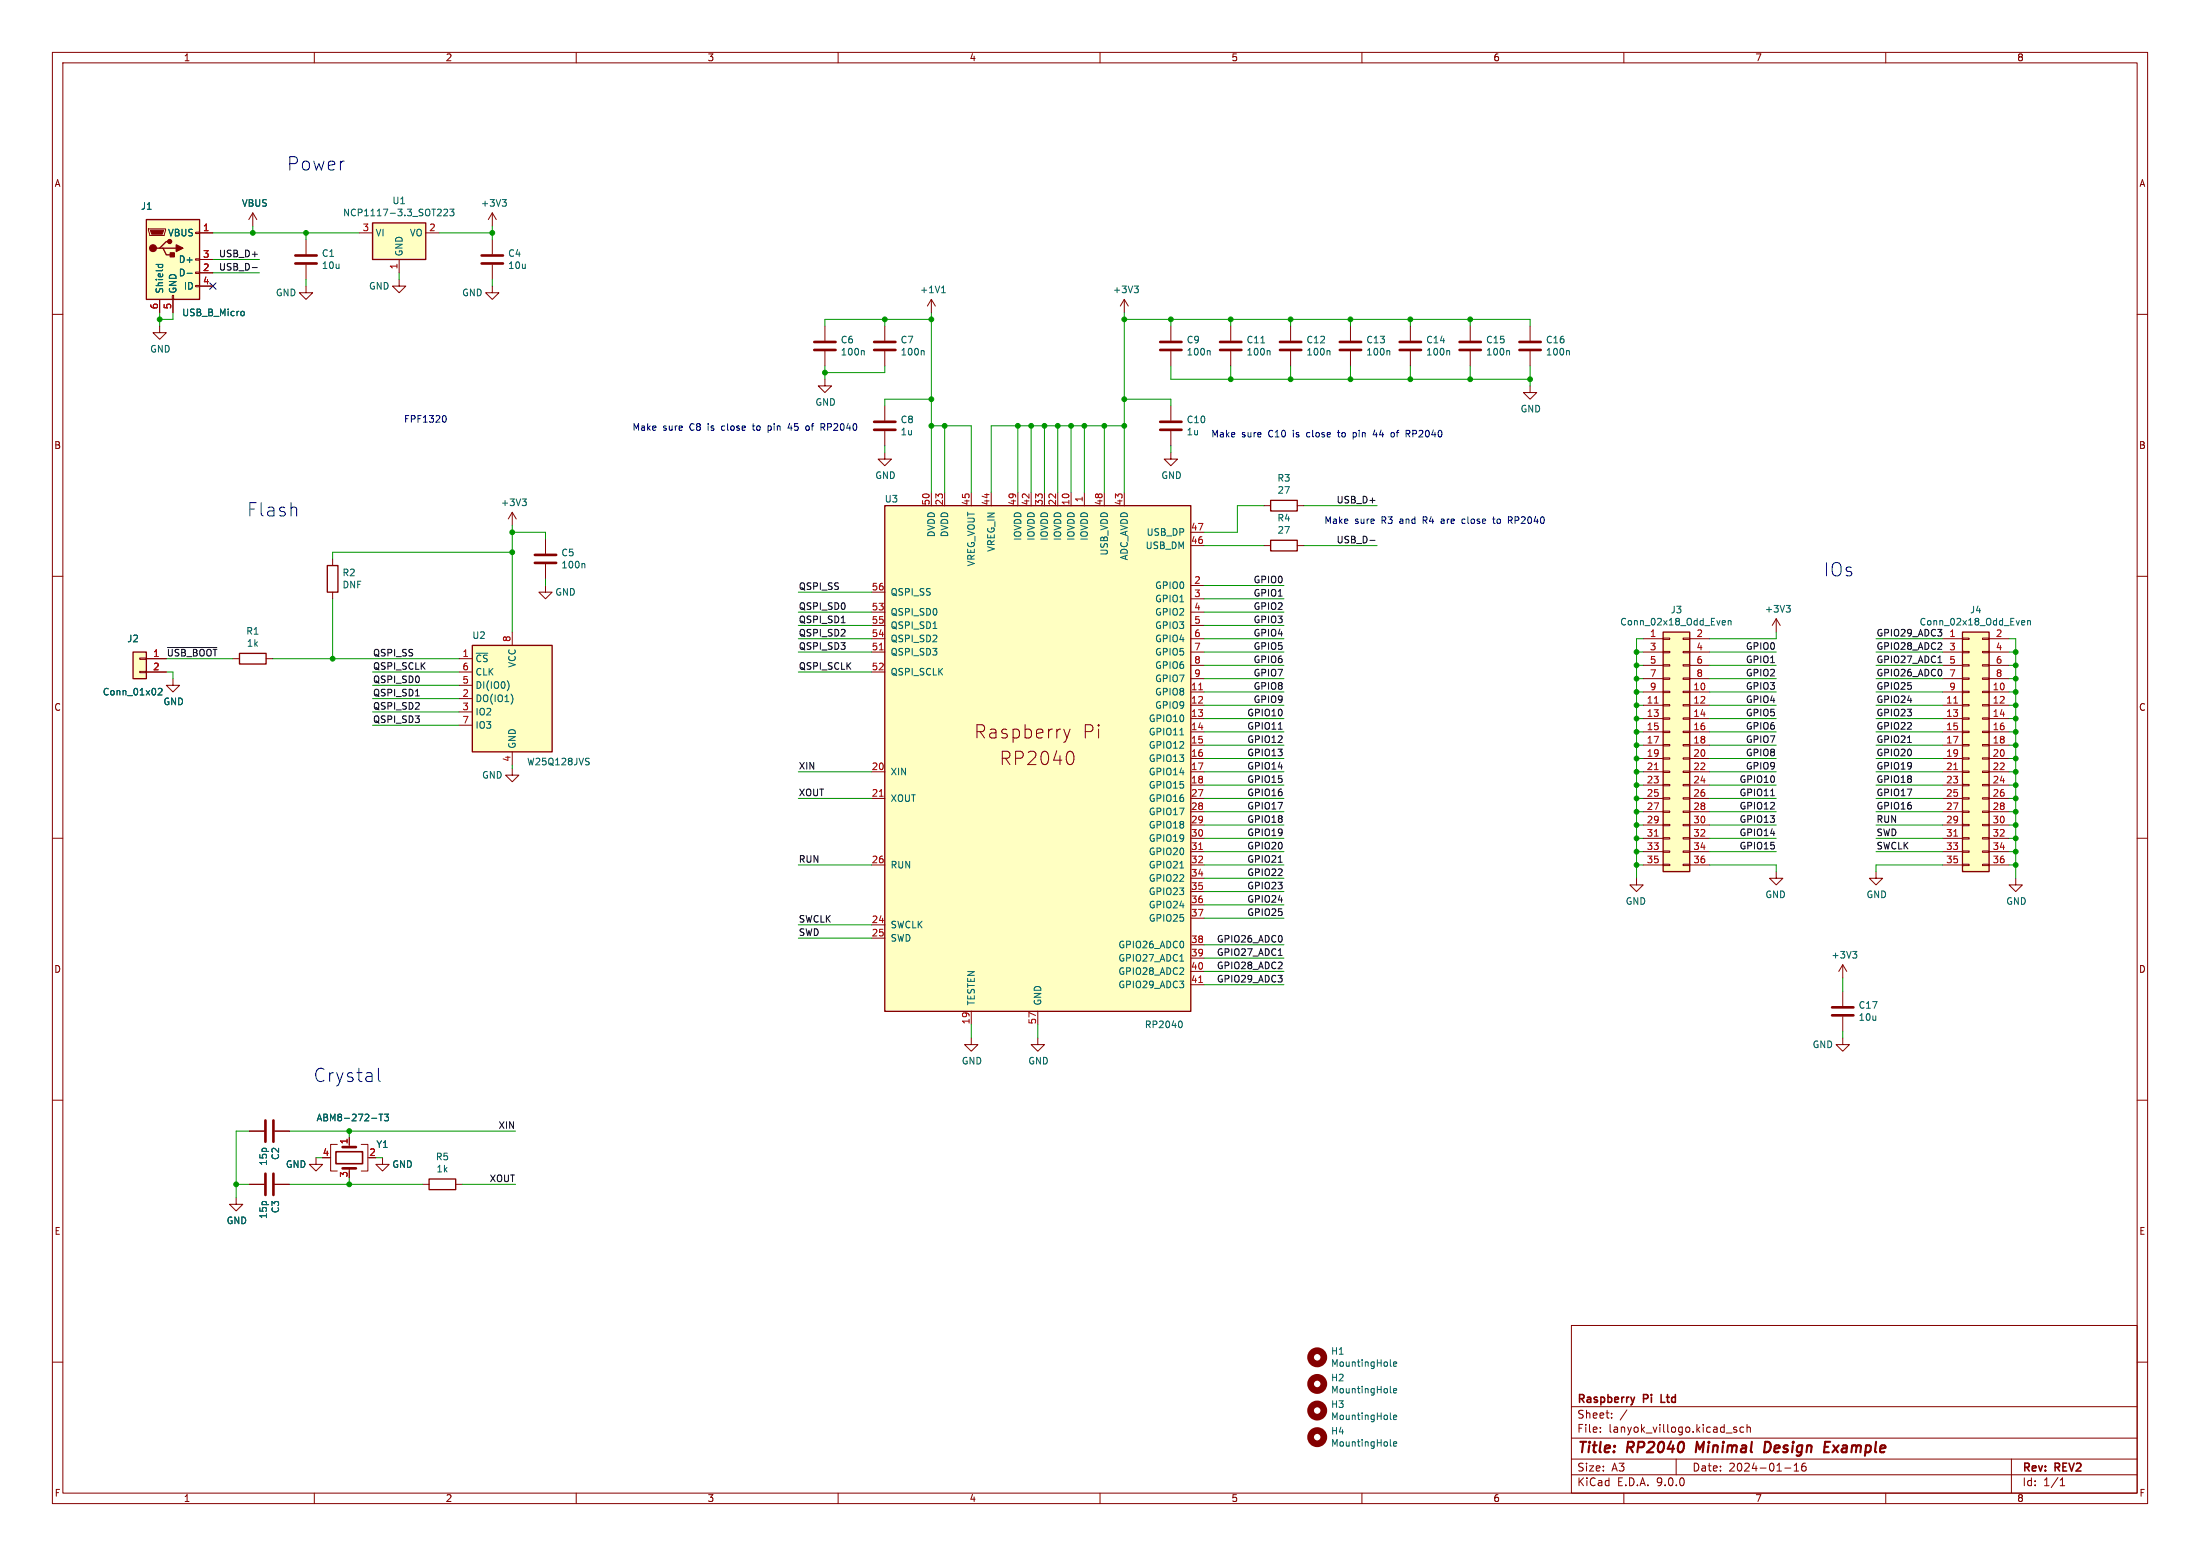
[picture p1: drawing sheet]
<svg xmlns="http://www.w3.org/2000/svg" width="420mm" height="297mm" viewBox="0 0 420 297" stroke-linecap="round" stroke-linejoin="round" font-family="sans-serif">
<g fill="none" stroke="#840000" stroke-width=".19">
<path d="M10 10h400v277h-400zM12 12h396v273h-396zM60 10v2M110 10v2M160 10v2M210 10v2M260 10v2M310 10v2M360 10v2M10 60h2M408 60h2M10 110h2"/>
<path d="M408 110h2M10 160h2M408 160h2M10 210h2M408 210h2M300 253h108v32h-108zM10 260h2M300 278.5h108M300 274.5h108M300 268.5h108M305.5 273.2v.2M305.5 272.5v.1"/>
<path d="M307.7 270.5v.2M307.7 269.8v.1M310.6 269.1l-1.3 1.9M320 278.5v3M329.5 273.5h1.2M331.5 272.5l-.3-.1-.3 .2 .1 .2 .5 .2v.3h-.6M332.9 272.5l-.5-.1-.2 .3 .1 .6h.6M333.5 272.5l.2-.1 .4 .1 .1 .9M333.5 271.9v1.5M342.5 279.7l.4-.4v1.5M344.2 279.4a1.17 1.17 0 0 0-.1 1.3h.6l.1-.6-.3-.2h-.4l-.2 .2M384 278.5v6.5"/>
<path d="M408 260h2M60 285v2M110 285v2M160 285v2M210 285v2M260 285v2M300 281.5h108M310 285v2M340.7 280.2h1.2M342.5 280.8h.9M360 285v2M393.3 283.6h.9"/>
<path d="M393.3 282.5l.4-.4v1.5"/>
</g>
<path d="M324 275.2l-.3 2M337.8 275.3l-.8-.1-.2 2h.4l.6-.3M348.2 277.2h.9M348.3 276.2h.7M348.4 275.2h1M351 275.9l-1.2 1.3" fill="none" stroke="#840000" stroke-width=".4"/>
<path d="M312 266.7l-.3 1M317.1 266.2v1.5h.7" fill="none" stroke="#840000" stroke-width=".3"/>
<path d="M317.5 120.7h5.1v45.7h-5.1z" fill="#ffffc2"/>
<path d="M62.5 108h2v5h-2zM45.7 124.7h5.1v2h-5.1zM317.5 120.7h5.1v45.7h-5.1z" fill="none" stroke="#840000" stroke-width=".25"/>
<g fill="none" stroke="#840000" stroke-width=".19">
<path d="M58.4 54.6v1.3h1.3l-1.3 1.3-1.3-1.3h1.3M58.4 45.7v2.8M58.4 50.5v2.8M177.8 57.2l-.8 1.2M177.8 57.2l.8 1.2M177.8 57.2v2.5M30.5 62.2v1.3h1.2l-1.2 1.3-1.3-1.3h1.3M157.5 62.2v2.8M157.5 67.1v2.8M223.5 77.5v2.8M257.8 62.2v2.8M257.8 67.1v2.8"/>
<path d="M269.2 62.2v2.8M269.2 67.1v2.8M280.7 62.2v2.8M280.7 67.1v2.8M292.1 73.7v1.2h1.3l-1.3 1.3-1.3-1.3h1.3M292.1 62.2v2.8M292.1 67.1v2.8M97.8 97.8l-.8 1.3M97.8 97.8l.8 1.3M97.8 97.8v2.5M223.5 82.3v2.8M63.5 106.7v1.3"/>
<path d="M63.5 113v1.3M339.1 118.1l-.8 1.3M339.1 118.1l.8 1.3M339.1 118.1v2.6M33 129.5v1.3h1.3l-1.3 1.3-1.3-1.3h1.3M44.4 125.7h1.3M50.8 125.7h1.3M313.7 121.9h3.8M313.7 124.5h3.8M313.7 127h3.8M313.7 129.5h3.8M313.7 132.1h3.8"/>
<path d="M313.7 134.6h3.8M313.7 137.2h3.8M313.7 139.7h3.8M317.5 121.8h1.3v.2h-1.3zM317.5 124.3h1.3v.3h-1.3zM317.5 126.9h1.3v.2h-1.3zM317.5 129.4h1.3v.3h-1.3zM317.5 132h1.3v.2h-1.3zM317.5 134.5h1.3v.2h-1.3zM317.5 137h1.3v.3h-1.3zM317.5 139.6h1.3v.2h-1.3zM321.3 121.8h1.3v.2h-1.3z"/>
<path d="M321.3 124.3h1.3v.3h-1.3zM321.3 126.9h1.3v.2h-1.3zM321.3 129.4h1.3v.3h-1.3zM321.3 132h1.3v.2h-1.3zM321.3 134.5h1.3v.2h-1.3zM321.3 137h1.3v.3h-1.3zM321.3 139.6h1.3v.2h-1.3zM322.6 121.9h3.8M322.6 124.5h3.8M322.6 127h3.8M322.6 129.5h3.8M322.6 132.1h3.8"/>
<path d="M322.6 134.6h3.8M322.6 137.2h3.8M322.6 139.7h3.8M97.8 146.7v1.3h1.3l-1.3 1.2-1.3-1.2h1.3M313.7 142.2h3.8M313.7 144.8h3.8M313.7 147.3h3.8M313.7 149.9h3.8M313.7 152.4h3.8M313.7 154.9h3.8M313.7 157.5h3.8M317.5 142.1h1.3v.3h-1.3z"/>
<path d="M317.5 144.7h1.3v.2h-1.3zM317.5 147.2h1.3v.2h-1.3zM317.5 149.7h1.3v.3h-1.3zM317.5 152.3h1.3v.2h-1.3zM317.5 154.8h1.3v.3h-1.3zM317.5 157.4h1.3v.2h-1.3zM317.5 159.9h1.3v.2h-1.3zM321.3 142.1h1.3v.3h-1.3zM321.3 144.7h1.3v.2h-1.3zM321.3 147.2h1.3v.2h-1.3zM321.3 149.7h1.3v.3h-1.3zM321.3 152.3h1.3v.2h-1.3z"/>
<path d="M321.3 154.8h1.3v.3h-1.3zM321.3 157.4h1.3v.2h-1.3zM321.3 159.9h1.3v.2h-1.3zM322.6 142.2h3.8M322.6 144.8h3.8M322.6 147.3h3.8M322.6 149.9h3.8M322.6 152.4h3.8M322.6 154.9h3.8M322.6 157.5h3.8M313.7 160h3.8M313.7 162.6h3.8"/>
<path d="M313.7 165.1h3.8M317.5 162.4h1.3v.3h-1.3zM317.5 165h1.3v.2h-1.3zM321.3 162.4h1.3v.3h-1.3zM321.3 165h1.3v.2h-1.3zM322.6 160h3.8M322.6 162.6h3.8M322.6 165.1h3.8M339.1 166.4v1.2h-1.3l1.3 1.3 1.3-1.3h-1.3M358.1 166.4v1.2h1.3l-1.3 1.3-1.2-1.3h1.2M384.8 167.6v1.3h1.3l-1.3 1.3-1.3-1.3h1.3M351.8 198.1v1.3h1.3l-1.3 1.3-1.3-1.3h1.3"/>
<path d="M351.8 184.2v2.5M351.8 189.2v2.8M351.8 194.1v2.8M351.8 184.2l-.8 1.2M351.8 184.2l.8 1.2M47.6 215.9h2.8M52.5 215.9h2.7M64.4 218.4h-1.3v5.1h1.3M66.7 217.2v1.2M69 218.4h1.2v5.1h-1.2M45.1 228.6v1.3h1.3l-1.3 1.2-1.3-1.2h1.3M47.6 226.1h2.8"/>
<path d="M52.5 226.1h2.7M60.3 221v1.2h1.3l-1.3 1.3-1.2-1.3h1.2M62.9 221h.2M66.7 223v.5"/>
</g>
<path d="M315.8 134.2h.8M315.8 146.9h.8M315.8 159.6h.8" fill="none" stroke="#a90000" stroke-width=".19"/>
<g fill="none" stroke="#006464" stroke-width=".19">
<path d="M179.8 55.9h.7M179.9 54.9l.2-.3v1.3M164.8 66.9l.2 .2v.7M265.1 66.9l.2 .2v.7M276.6 66.9l.1 .2v.7M288 66.9l.2 .2v.7M299.4 66.9l.2 .2v.7M99.7 95.2h.8l-.5 .5M100.2 95.7l.3 .3v.3l-.3 .2M329 118.5h.3l.1 .3-.6 .1M329.3 119.2l-.3 .1M329.9 118.6l.2-.1h.3l.1 .8"/>
<path d="M329.9 118.5v.8M341 115.6h.8l-.5 .4M341.5 116l.3 .3v.3l-.3 .2M353.7 181.6h.8l-.5 .5M354.2 182.1l.3 .2v.3l-.3 .3M71 213.5h.9M72.3 212.7h.8M72.7 212.7v1.2M73.4 212.7h.8l-.5 .5 .4 .1v.5l-.2 .1-.5-.1"/>
</g>
<g fill="none" stroke="#840000" stroke-width=".51">
<path d="M56.4 48.8h4.1M56.4 50.3h4.1M155.4 65.3h4.1M155.4 66.8h4.1M255.8 65.3h4M255.8 66.8h4M267.2 65.3h4.1M267.2 66.8h4.1M278.6 65.3h4.1M278.6 66.8h4.1M290.1 65.3h4M290.1 66.8h4"/>
<path d="M221.5 80.5h4.1M221.5 82h4.1M349.8 192.3h4M349.8 193.8h4M50.7 213.9v4M52.2 213.9v4M65.4 218.9h2.5M50.7 224v4.1M52.2 224v4.1M65.4 223h2.5"/>
</g>
<path d="M64.1 219.8h5.1v2.3h-5.1z" fill="none" stroke="#840000" stroke-width=".3"/>
<path d="M25.4 124.5h2.5v5h-2.5z" fill="#ffffc2"/>
<path d="M25.4 124.5h2.5v5h-2.5z" fill="none" stroke="#840000" stroke-width=".25"/>
<path d="M157.5 72.4v1.3h1.2l-1.2 1.2-1.3-1.2h1.3M168.9 62.2v2.8M168.9 67.1v2.8M168.9 77.5v2.8M168.9 86.4v1.2h1.3l-1.3 1.3-1.3-1.3h1.3M168.9 82.3v2.8M223.5 86.4v1.2h1.3l-1.3 1.3-1.3-1.3h1.3M104.1 111.8v1.2h1.3l-1.3 1.3-1.2-1.3h1.2M26.7 125.6h1.2v.3h-1.2zM26.7 128.1h1.2v.3h-1.2zM27.9 125.7h3.8M27.9 128.3h3.8" fill="none" stroke="#840000" stroke-width=".19"/>
<path d="M176.2 66.9l.2 .2v.7M30.2 131.5l.5-.1 .2 .4-.8 .9h.8M265.4 275.9l.2 .1M266 275.6l.6-.1v-.2l-.4-.1-.2 .2 .1 .6h.5" fill="none" stroke="#006464" stroke-width=".19"/>
<path d="M166.9 65.3h4M166.9 66.8h4M166.9 80.5h4M166.9 82h4" fill="none" stroke="#840000" stroke-width=".51"/>
<circle cx="251.5" cy="274.3" r="1.27" fill="none" stroke="#840000" stroke-width="1.3"/>
<path d="M90.2 123.2h15.2v20.3h-15.2z" fill="#ffffc2"/>
<path d="M90.2 123.2h15.2v20.3h-15.2z" fill="none" stroke="#840000" stroke-width=".25"/>
<g fill="none" stroke="#840000" stroke-width=".19">
<path d="M214.6 57.2l-.7 1.2M214.6 57.2l.8 1.2M214.6 57.2v2.5M223.5 62.2v2.8M223.5 67.1v2.8M104.1 102.9v2.8M104.1 107.7v2.8M87.6 125.7h2.6M87.6 128.3h2.6M87.6 130.8h2.6M87.6 133.4h2.6M87.6 135.9h2.6"/>
<path d="M87.6 138.4h2.6M97.8 120.7v2.5M97.8 143.5v2.6"/>
</g>
<path d="M216.5 54.6h.8l-.4 .5M217.1 55.1l.2 .2v.3l-.2 .3M230.8 66.9l.2 .2v.7M111.5 107.6l.1 .1v.7M96.9 130a1.49 1.49 0 0 1 0 1.8M97.9 133v.9M112 144.7l.5 .1M112.2 145.4l.3 .2-.3 .4" fill="none" stroke="#006464" stroke-width=".19"/>
<path d="M221.5 65.3h4.1M221.5 66.8h4.1M102.1 105.9h4.1M102.1 107.4h4.1" fill="none" stroke="#840000" stroke-width=".51"/>
<path d="M374.6 120.7h5.1v45.7h-5.1z" fill="#ffffc2"/>
<path d="M374.6 120.7h5.1v45.7h-5.1zM81.9 225h5.1v2.1h-5.1z" fill="none" stroke="#840000" stroke-width=".25"/>
<g fill="none" stroke="#840000" stroke-width=".19">
<path d="M370.8 121.9h3.8M370.8 124.5h3.8M370.8 127h3.8M370.8 129.5h3.8M370.8 132.1h3.8M370.8 134.6h3.8M370.8 137.2h3.8M370.8 139.7h3.8M374.6 121.8h1.3v.2h-1.3zM374.6 124.3h1.3v.3h-1.3zM374.6 126.9h1.3v.2h-1.3zM374.6 129.4h1.3v.3h-1.3z"/>
<path d="M374.6 132h1.3v.2h-1.3zM374.6 134.5h1.3v.2h-1.3zM374.6 137h1.3v.3h-1.3zM374.6 139.6h1.3v.2h-1.3zM378.5 121.8h1.2v.2h-1.2zM378.5 124.3h1.2v.3h-1.2zM378.5 126.9h1.2v.2h-1.2zM378.5 129.4h1.2v.3h-1.2zM378.5 132h1.2v.2h-1.2zM378.5 134.5h1.2v.2h-1.2zM378.5 137h1.2v.3h-1.2zM378.5 139.6h1.2v.2h-1.2z"/>
<path d="M379.7 121.9h3.8M379.7 124.5h3.8M379.7 127h3.8M379.7 129.5h3.8M379.7 132.1h3.8M379.7 134.6h3.8M379.7 137.2h3.8M379.7 139.7h3.8M370.8 142.2h3.8M370.8 144.8h3.8M370.8 147.3h3.8M370.8 149.9h3.8"/>
<path d="M370.8 152.4h3.8M370.8 154.9h3.8M370.8 157.5h3.8M374.6 142.1h1.3v.3h-1.3zM374.6 144.7h1.3v.2h-1.3zM374.6 147.2h1.3v.2h-1.3zM374.6 149.7h1.3v.3h-1.3zM374.6 152.3h1.3v.2h-1.3zM374.6 154.8h1.3v.3h-1.3zM374.6 157.4h1.3v.2h-1.3zM374.6 159.9h1.3v.2h-1.3zM378.5 142.1h1.2v.3h-1.2z"/>
<path d="M378.5 144.7h1.2v.2h-1.2zM378.5 147.2h1.2v.2h-1.2zM378.5 149.7h1.2v.3h-1.2zM378.5 152.3h1.2v.2h-1.2zM378.5 154.8h1.2v.3h-1.2zM378.5 157.4h1.2v.2h-1.2zM378.5 159.9h1.2v.2h-1.2zM379.7 142.2h3.8M379.7 144.8h3.8M379.7 147.3h3.8M379.7 149.9h3.8M379.7 152.4h3.8"/>
<path d="M379.7 154.9h3.8M379.7 157.5h3.8M312.4 167.6v1.3h-1.3l1.3 1.3 1.3-1.3h-1.3M370.8 160h3.8M370.8 162.6h3.8M370.8 165.1h3.8M374.6 162.4h1.3v.3h-1.3zM374.6 165h1.3v.2h-1.3zM378.5 162.4h1.2v.3h-1.2zM378.5 165h1.2v.2h-1.2zM379.7 160h3.8M379.7 162.6h3.8"/>
<path d="M379.7 165.1h3.8M73 221v1.2h1.3l-1.3 1.3-1.2-1.3h1.2M80.6 226.1h1.3M87 226.1h1.3"/>
</g>
<path d="M373 134.2h.7M373 146.9h.7M373 159.6h.7" fill="none" stroke="#a90000" stroke-width=".19"/>
<path d="M386.1 118.5h.4v.3l-.6 .1M386.5 119.2l-.4 .1M387.1 118.6l.2-.1h.3v.8M387.1 118.5v.8" fill="none" stroke="#006464" stroke-width=".19"/>
<path d="M27.9 41.9h10.2v15.3h-10.2z" fill="#ffffc2"/>
<path d="M27.9 41.9h10.2v15.3h-10.2zM30.5 47.4h.6l.6 1.2h1.3M31.1 47.4h2.6M32.4 46.1h-.7l-1.2 1.3h-.7M242.6 95.5h5v2h-5z" fill="none" stroke="#840000" stroke-width=".25"/>
<g fill="none" stroke="#840000" stroke-width=".19">
<path d="M28.3 43.7h3.3v.2l-.2 1.1h-2.8zM30.5 57.2v2.5M32.9 56.4h.2v.8h-.2zM33 57.2v2.5M37.3 44.3h.8v.3h-.8zM37.3 49.4h.8v.3h-.8zM37.3 51.9h.8v.3h-.8zM37.3 54.5h.8v.2h-.8zM38.1 44.5h2.5M38.1 49.5h2.5M38.1 52.1h2.5M38.1 54.6h2.5"/>
<path d="M76.2 53.3v1.3h1.3l-1.3 1.3-1.3-1.3h1.3M241.3 96.5h1.3M247.6 96.5h1.3"/>
</g>
<path d="M28.7 43.9h2.5l-.2 .8h-2z" fill="#840000" stroke="#840000" stroke-width=".19"/>
<g fill="#840000" stroke="#840000" stroke-width=".25">
<path d="M32.5 48.3h.8v.7h-.8z"/>
<path d="M33.7 46.7l1.2 .7-1.2 .6z"/>
<circle cx="29.2" cy="47.4" r=".63"/>
<circle cx="32.4" cy="46.1" r=".38"/>
</g>
<path d="M29.8 50.5h1.3M30.3 50.5l-.1 .3M31 50.5l.1 .3M35.7 52.2h1M46.2 59.4l.3 .1 .1 .2v.4l-.4 .2" fill="none" stroke="#006464" stroke-width=".19"/>
<path d="M71.1 42.5h10.2v7h-10.2z" fill="#ffffc2"/>
<path d="M71.1 42.5h10.2v7h-10.2zM242.6 103.1h5v2.1h-5z" fill="none" stroke="#840000" stroke-width=".25"/>
<g fill="none" stroke="#840000" stroke-width=".19">
<path d="M48.3 40.6l-.8 1.3M48.3 40.6l.7 1.3M48.3 40.6v2.6M68.6 44.5h2.5M76.2 49.5v2.6M81.3 44.5h2.5M94 54.6v1.3h1.2l-1.2 1.3-1.3-1.3h1.3M94 45.7v2.8M94 50.5v2.8M234.9 62.2v2.8M234.9 67.1v2.8M246.4 62.2v2.8"/>
<path d="M246.4 67.1v2.8M241.3 104.1h1.3M247.6 104.1h1.3M198.1 198.1v1.3h1.3l-1.3 1.3-1.3-1.3h1.3"/>
</g>
<path d="M85.9 39.9h.8l-.5 .5 .4 .1v.6l-.2 .1-.5-.1M83.5 41.2h.7M84.2 40v.5M84.7 40l.5-.1 .3 .4-.8 .9h.8M240.7 65.5h.7M242.3 66.9l.2 .2v.7M253.7 66.9l.2 .2v.7" fill="none" stroke="#006464" stroke-width=".19"/>
<path d="M91.9 48.8h4.1M91.9 50.3h4.1M232.9 65.3h4.1M232.9 66.8h4.1M244.3 65.3h4.1M244.3 66.8h4.1" fill="none" stroke="#840000" stroke-width=".51"/>
<path d="M168.9 96.5h58.4v96.5h-58.4z" fill="#ffffc2"/>
<path d="M168.9 96.5h58.4v96.5h-58.4z" fill="none" stroke="#840000" stroke-width=".25"/>
<g fill="none" stroke="#840000" stroke-width=".19">
<path d="M30.5 57.2v2.5M33 57.2v2.5M38.1 44.5h2.5M38.1 49.5h2.5M38.1 52.1h2.5M38.1 54.6h2.5M94 40.6l-.8 1.3M94 40.6l.7 1.3M94 40.6v2.6M177.8 94v2.5M180.3 94v2.5M185.4 94v2.5"/>
<path d="M189.2 94v2.5M194.3 94v2.5M196.8 94v2.5M199.4 94v2.5M201.9 94v2.5M204.5 94v2.5M207 94v2.5M210.8 94v2.5M214.6 94v2.5M166.4 113h2.5M166.4 116.8h2.5M166.4 119.4h2.5"/>
<path d="M227.3 116.8h2.6M227.3 119.4h2.6M227.3 101.6h2.6M227.3 104.1h2.6M227.3 111.8h2.6M227.3 114.3h2.6M27.9 128.3h3.8M27.9 125.7h3.8M166.4 121.9h2.5M166.4 124.5h2.5M166.4 128.3h2.5M203.1 139.2l.6 1.7"/>
<path d="M204.3 139.2l-.6 1.7M227.3 121.9h2.6M227.3 124.5h2.6M227.3 127h2.6M227.3 129.5h2.6M227.3 132.1h2.6M227.3 134.6h2.6M227.3 137.2h2.6M227.3 139.7h2.6M166.4 147.3h2.5M166.4 152.4h2.5M203.7 140.9l-.3 .6"/>
<path d="M204.7 143.5a1.9 1.9 0 0 1 0 2.3M227.3 147.3h2.6M227.3 152.4h2.6M227.3 142.2h2.6M227.3 144.8h2.6M227.3 149.9h2.6M227.3 154.9h2.6M227.3 157.5h2.6M166.4 165.1h2.5M166.4 176.5h2.5M166.4 179.1h2.5M227.3 165.1h2.6"/>
<path d="M227.3 160h2.6M227.3 162.6h2.6M227.3 167.6h2.6M227.3 170.2h2.6M227.3 172.7h2.6M227.3 175.3h2.6M185.4 198.1v1.3h1.3l-1.3 1.3-1.3-1.3h1.3M185.4 193v2.6M198.1 193v2.6M227.3 180.3h2.6M227.3 182.9h2.6M227.3 185.4h2.6"/>
<path d="M227.3 188h2.6M47.6 215.9h2.8M52.5 215.9h2.7M66.7 217.2v1.2M47.6 226.1h2.8M52.5 226.1h2.7"/>
</g>
<g fill="none" stroke="#006464" stroke-width=".19">
<path d="M95.9 38.1h.8l-.5 .5M96.4 38.6l.3 .2v.3l-.3 .3M29.8 50.5h1.3M30.3 50.5l-.1 .3M31 50.5l.1 .3M35.7 52.2h1M46.2 59.4l.3 .1 .1 .2v.4l-.4 .2M178.1 120h.8M30.2 131.5l.5-.1 .2 .4-.8 .9h.8M225.2 140.3h.8M225.2 165.7h.8M225.2 183.5h.8"/>
<path d="M225.4 194.9a.79 .79 0 0 1 0 1.3M71 213.5h.9M72.3 212.7h.8M72.7 212.7v1.2M73.4 212.7h.8l-.5 .5 .4 .1v.5l-.2 .1-.5-.1M265.4 270.8l.2 .2M265.4 260.6l.2 .2M265.4 265.7l.2 .2M266 270.5l.6-.1v-.2l-.4-.1-.2 .2 .1 .6h.5M266 260.4l.6-.1v-.3h-.4l-.2 .1 .1 .6h.5M266 265.5l.6-.2v-.2l-.4-.1-.2 .2 .1 .6h.5"/>
</g>
<path d="M167.9 124h.7M228.8 131.7h.8M167.9 152h.7M228.8 162.1h.8M228.8 187.5h.8" fill="none" stroke="#a90000" stroke-width=".19"/>
<g fill="none" stroke="#840000" stroke-width="1.3">
<circle cx="251.5" cy="259.1" r="1.27"/>
<circle cx="251.5" cy="269.2" r="1.27"/>
<circle cx="251.5" cy="264.2" r="1.27"/>
</g>
<path d="M48.2 51.1h.9M160.6 118.9h.7M261.5 103.1h1M32 123.6h9.4M79.3 132.8h.7M244 139.2h.8M370 126.5h.7M338 151.9h.7M364.2 141.7h.7M244 164.6h.8M244 182.4h.8" fill="none" stroke="#0f0f0f" stroke-width=".19"/>
<g fill="none" stroke="#009600" stroke-width=".19">
<path d="M30.5 59.7v2.5M33 59.7v1.3h-2.5M40.6 49.5h8.9M40.6 52.1h8.9M40.6 44.5h28M48.3 43.2v1.3M58.4 44.5v1.2M58.4 53.3v1.3M76.2 52.1v1.2M83.8 44.5h10.2M94 43.2v2.5M94 53.3v1.3"/>
<path d="M177.8 59.7v34.3M214.6 59.7v34.3M157.5 69.9v2.5M168.9 61v1.2M168.9 69.9v1.2h-11.4M177.8 61h-20.3v1.2M177.8 76.2h-8.9v1.3M214.6 61h77.5v1.2M214.6 76.2h8.9v1.3M223.5 69.9v2.5h68.6M223.5 61v1.2M234.9 61v1.2"/>
<path d="M234.9 69.9v2.5M246.4 61v1.2M246.4 69.9v2.5M257.8 61v1.2M257.8 69.9v2.5M269.2 61v1.2M269.2 69.9v2.5M280.7 61v1.2M280.7 69.9v2.5M292.1 69.9v3.8M168.9 85.1v1.3M177.8 81.3h7.6v12.7"/>
<path d="M180.3 81.3v12.7M194.3 81.3v12.7M196.8 81.3v12.7M199.4 81.3v12.7M201.9 81.3v12.7M204.5 81.3v12.7M207 81.3v12.7M210.8 81.3v12.7M214.6 81.3h-25.4v12.7M223.5 85.1v1.3M241.3 96.5h-5.1v5.1h-6.3M248.9 96.5h14"/>
<path d="M63.5 114.3v11.4M97.8 100.3v20.4M97.8 101.6h6.3v1.3M97.8 105.4h-34.3v1.3M104.1 110.5v1.3M152.4 119.4h14M152.4 116.8h14M152.4 113h14M229.9 114.3h15.2M229.9 119.4h15.2M229.9 116.8h15.2M229.9 104.1h11.4"/>
<path d="M229.9 111.8h15.2M248.9 104.1h14M31.7 128.3h1.3v1.2M31.7 125.7h12.7M52.1 125.7h35.5M71.1 128.3h16.5M71.1 133.4h16.5M71.1 130.8h16.5M71.1 138.4h16.5M71.1 135.9h16.5M152.4 121.9h14M152.4 124.5h14"/>
<path d="M152.4 128.3h14M229.9 137.2h15.2M229.9 121.9h15.2M229.9 124.5h15.2M229.9 134.6h15.2M229.9 139.7h15.2M229.9 129.5h15.2M229.9 127h15.2M229.9 132.1h15.2M312.4 137.2h1.3M312.4 124.5h1.3M312.4 134.6h1.3"/>
<path d="M312.4 139.7h1.3M312.4 129.5h1.3M312.4 127h1.3M312.4 132.1h1.3M313.7 121.9h-1.3v45.7M326.4 137.2h12.7M326.4 124.5h12.7M326.4 134.6h12.7M326.4 139.7h12.7M326.4 129.5h12.7M326.4 127h12.7M326.4 132.1h12.7"/>
<path d="M339.1 120.7v1.2h-12.7M358.1 137.2h12.7M358.1 121.9h12.7M358.1 124.5h12.7M358.1 134.6h12.7M358.1 139.7h12.7M358.1 129.5h12.7M358.1 127h12.7M358.1 132.1h12.7M383.5 137.2h1.3M383.5 121.9h1.3v45.7M383.5 124.5h1.3"/>
<path d="M383.5 134.6h1.3M383.5 139.7h1.3M383.5 129.5h1.3M383.5 127h1.3M383.5 132.1h1.3M97.8 146.1v.6M152.4 152.4h14M152.4 147.3h14M229.9 142.2h15.2M229.9 144.8h15.2M229.9 157.5h15.2M229.9 152.4h15.2"/>
<path d="M229.9 147.3h15.2M229.9 149.9h15.2M229.9 154.9h15.2M312.4 142.2h1.3M312.4 144.8h1.3M312.4 157.5h1.3M312.4 152.4h1.3M312.4 147.3h1.3M312.4 149.9h1.3M312.4 154.9h1.3M326.4 142.2h12.7M326.4 144.8h12.7"/>
<path d="M326.4 157.5h12.7M326.4 152.4h12.7M326.4 147.3h12.7M326.4 149.9h12.7M326.4 154.9h12.7M358.1 142.2h12.7M358.1 144.8h12.7M358.1 157.5h12.7M358.1 152.4h12.7M358.1 147.3h12.7M358.1 149.9h12.7M358.1 154.9h12.7"/>
<path d="M383.5 142.2h1.3M383.5 144.8h1.3M383.5 157.5h1.3M383.5 152.4h1.3M383.5 147.3h1.3M383.5 149.9h1.3M383.5 154.9h1.3M152.4 165.1h14M152.4 176.5h14M152.4 179.1h14M229.9 160h15.2M229.9 165.1h15.2"/>
<path d="M229.9 172.7h15.2M229.9 167.6h15.2M229.9 170.2h15.2M229.9 175.3h15.2M229.9 162.6h15.2M312.4 160h1.3M312.4 165.1h1.3M312.4 162.6h1.3M326.4 165.1h12.7v1.3M326.4 160h12.7M326.4 162.6h12.7M358.1 160h12.7"/>
<path d="M358.1 162.6h12.7M370.8 165.1h-12.7v1.3M383.5 160h1.3M383.5 165.1h1.3M383.5 162.6h1.3M185.4 195.6v2.5M198.1 195.6v2.5M229.9 188h15.2M229.9 185.4h15.2M229.9 182.9h15.2M229.9 180.3h15.2M351.8 186.7v2.5"/>
<path d="M351.8 196.9v1.2M47.6 215.9h-2.5v12.7M55.2 215.9h43.2M66.7 215.9v1.3M45.1 226.1h2.5M55.2 226.1h25.4M60.3 221h1.3M66.7 224.8v1.3M71.8 221h1.2M88.3 226.1h10.1"/>
</g>
<path d="M40 54l1.2 1.2M41.2 54l-1.2 1.2" fill="none" stroke="#000084" stroke-width=".19"/>
<g fill="none" stroke="#0000c2" stroke-width=".19">
<path d="M84.8 79.3a.68 .68 0 0 1 .4 .7 .68 .68 0 0 1-.4 .6M143.6 81.3h.5M143.8 80.9l.1 1.2M146.6 82.1h.4M146.6 81.3v1.3M147 81.3l-.4 .1M150.7 80.8l-.3 .9h.8M154 81.4l.3-.1 .2 .2-.1 .5-.1 .1h-.3M156.7 80.9h.5l.3 .2-.2 .4h-.6M157 81.5l.5 .6M255.3 82.6h.5M255.5 82.1l.1 1.2"/>
<path d="M258.3 82.6v1.2M258.3 83.3l.4 .1M258.7 82.6h-.4M262.4 82.1l-.3 .9h.8M265.7 82.6h.3l.2 .2-.1 .5-.1 .1-.3-.1M268.4 82.1h.5l.3 .3-.2 .3-.6 .1M268.7 82.8l.5 .6M275.3 99.1h-.2M275.3 99.4l-.2 .2 .2 .3M279.6 99.1h-.4l-.1 .2v.5l.5 .1M284.9 99.1h.5M285.1 98.6v1.1l.3 .2"/>
<path d="M288 98.6h.5l.2 .3-.1 .4h-.6M288.3 99.3l.4 .6M72.2 203.9v2.2l.4 .3"/>
</g>
<g fill="#009600" stroke="#009600" stroke-width=".19">
<circle cx="48.3" cy="44.5" r=".46"/>
<circle cx="94" cy="44.5" r=".46"/>
<circle cx="30.5" cy="61" r=".46"/>
<circle cx="58.4" cy="44.5" r=".46"/>
<circle cx="168.9" cy="61" r=".46"/>
<circle cx="177.8" cy="61" r=".46"/>
<circle cx="204.5" cy="81.3" r=".46"/>
<circle cx="97.8" cy="105.4" r=".46"/>
<circle cx="66.7" cy="215.9" r=".46"/>
<circle cx="66.7" cy="226.1" r=".46"/>
<circle cx="45.1" cy="226.1" r=".46"/>
<circle cx="97.8" cy="101.6" r=".46"/>
<circle cx="63.5" cy="125.7" r=".46"/>
<circle cx="201.9" cy="81.3" r=".46"/>
<circle cx="199.4" cy="81.3" r=".46"/>
<circle cx="196.8" cy="81.3" r=".46"/>
<circle cx="194.3" cy="81.3" r=".46"/>
<circle cx="177.8" cy="76.2" r=".46"/>
<circle cx="177.8" cy="81.3" r=".46"/>
<circle cx="180.3" cy="81.3" r=".46"/>
<circle cx="157.5" cy="71.1" r=".46"/>
<circle cx="214.6" cy="76.2" r=".46"/>
<circle cx="214.6" cy="81.3" r=".46"/>
<circle cx="214.6" cy="61" r=".46"/>
<circle cx="207" cy="81.3" r=".46"/>
<circle cx="210.8" cy="81.3" r=".46"/>
<circle cx="234.9" cy="72.4" r=".46"/>
<circle cx="234.9" cy="61" r=".46"/>
<circle cx="223.5" cy="61" r=".46"/>
<circle cx="384.8" cy="132.1" r=".46"/>
<circle cx="384.8" cy="147.3" r=".46"/>
<circle cx="384.8" cy="144.8" r=".46"/>
<circle cx="384.8" cy="137.2" r=".46"/>
<circle cx="384.8" cy="142.2" r=".46"/>
<circle cx="384.8" cy="139.7" r=".46"/>
<circle cx="384.8" cy="129.5" r=".46"/>
<circle cx="384.8" cy="127" r=".46"/>
<circle cx="384.8" cy="134.6" r=".46"/>
<circle cx="312.4" cy="147.3" r=".46"/>
<circle cx="312.4" cy="154.9" r=".46"/>
<circle cx="312.4" cy="152.4" r=".46"/>
<circle cx="312.4" cy="149.9" r=".46"/>
<circle cx="312.4" cy="157.5" r=".46"/>
<circle cx="312.4" cy="160" r=".46"/>
<circle cx="312.4" cy="162.6" r=".46"/>
<circle cx="312.4" cy="165.1" r=".46"/>
<circle cx="384.8" cy="157.5" r=".46"/>
<circle cx="384.8" cy="154.9" r=".46"/>
<circle cx="384.8" cy="160" r=".46"/>
<circle cx="384.8" cy="165.1" r=".46"/>
<circle cx="384.8" cy="162.6" r=".46"/>
<circle cx="384.8" cy="149.9" r=".46"/>
<circle cx="384.8" cy="152.4" r=".46"/>
<circle cx="312.4" cy="144.8" r=".46"/>
<circle cx="384.8" cy="124.5" r=".46"/>
<circle cx="269.2" cy="72.4" r=".46"/>
<circle cx="292.1" cy="72.4" r=".46"/>
<circle cx="280.7" cy="72.4" r=".46"/>
<circle cx="246.4" cy="72.4" r=".46"/>
<circle cx="257.8" cy="72.4" r=".46"/>
<circle cx="280.7" cy="61" r=".46"/>
<circle cx="269.2" cy="61" r=".46"/>
<circle cx="257.8" cy="61" r=".46"/>
<circle cx="312.4" cy="124.5" r=".46"/>
<circle cx="312.4" cy="127" r=".46"/>
<circle cx="312.4" cy="139.7" r=".46"/>
<circle cx="312.4" cy="142.2" r=".46"/>
<circle cx="312.4" cy="137.2" r=".46"/>
<circle cx="312.4" cy="132.1" r=".46"/>
<circle cx="312.4" cy="134.6" r=".46"/>
<circle cx="312.4" cy="129.5" r=".46"/>
<circle cx="246.4" cy="61" r=".46"/>
</g>
<g font-size="3.5" fill="#0000c2">
<text x="54.6" y="32.8">Power</text>
<text x="47" y="98.8">Flash</text>
<text x="348" y="110.2">IOs</text>
<text x="59.7" y="206.8">Crystal</text>
</g>
<g font-size="3.5" fill="#840000">
<text x="185.9" y="141.2">Raspberry</text>
<text x="206.6" y="141.2">Pi</text>
<text x="190.8" y="146.3">RP2040</text>
</g>
<g font-size="2.8" fill="#840000">
<text x="301" y="277.9">Title:</text>
<text x="310.6" y="277.9">RP2040</text>
<text x="324.6" y="277.9">Minimal</text>
<text x="338.4" y="277.9">Design</text>
<text x="350.7" y="277.9">Example</text>
</g>
<g font-size="2.1" fill="#840000">
<text x="301" y="268.2">Raspberry</text>
<text x="313.8" y="268.2">Pi</text>
<text x="317.8" y="268.2">Ltd</text>
<text x="301" y="273.7">File:</text>
<text x="301" y="271">Sheet:</text>
<text x="307.1" y="273.7">lanyok_villogo.kicad_sch</text>
<text x="301" y="281.1">Size:</text>
<text x="307.6" y="281.1">A3</text>
<text x="323" y="281.1">Date:</text>
<text x="330" y="281.1">2024-01-16</text>
<text x="386" y="281.3">Rev:</text>
<text x="392.4" y="281.3">REV2</text>
<text x="301" y="283.9">KiCad</text>
<text x="308.7" y="283.9">E.D.A.</text>
<text x="316.3" y="283.9">9.0.0</text>
<text x="386" y="283.9">Id:</text>
<text x="390.1" y="283.9">1/1</text>
</g>
<g font-size="1.8" fill="#840000">
<text x="35" y="11.9">1</text>
<text x="85" y="11.9">2</text>
<text x="135" y="11.9">3</text>
<text x="185" y="11.9">4</text>
<text x="235" y="11.9">5</text>
<text x="285" y="11.9">6</text>
<text x="335" y="11.9">7</text>
<text x="385" y="11.9">8</text>
<text x="10.3" y="35.9">A</text>
<text x="408.3" y="35.9">A</text>
<text x="10.3" y="85.9">B</text>
<text x="408.2" y="85.9">B</text>
<text x="10.3" y="135.9">C</text>
<text x="408.2" y="135.9">C</text>
<text x="10.3" y="185.9">D</text>
<text x="408.2" y="185.9">D</text>
<text x="10.3" y="235.9">E</text>
<text x="408.3" y="235.9">E</text>
<text x="10.3" y="285.9">F</text>
<text x="35" y="286.9">1</text>
<text x="85" y="286.9">2</text>
<text x="135" y="286.9">3</text>
<text x="185" y="286.9">4</text>
<text x="235" y="286.9">5</text>
<text x="285" y="286.9">6</text>
<text x="335" y="286.9">7</text>
<text x="385" y="286.9">8</text>
<text x="408.3" y="285.9">F</text>
</g>
<g font-size="1.8" fill="#006464">
<text x="26.8" y="40.2">J1</text>
<text x="46.1" y="39.6">VBUS</text>
<text x="65.4" y="41.5">NCP1117-3.3_SOT223</text>
<text x="74.8" y="39.2">U1</text>
<text x="91.7" y="39.6">+3V3</text>
<text x="32" y="45.3">VBUS</text>
<text x="71.6" y="45.3">VI</text>
<text x="78.1" y="45.3">VO</text>
<text x="34" y="50.4">D+</text>
<text x="34" y="52.9">D-</text>
<text x="61.4" y="49.2">C1</text>
<text x="61.4" y="51.5">10u</text>
<text x="77.1" y="49" transform="rotate(-90 77.1 49)">GND</text>
<text x="96.9" y="49.2">C4</text>
<text x="96.9" y="51.5">10u</text>
<text x="31.3" y="56.1" transform="rotate(-90 31.3 56.1)">Shield</text>
<text x="33.9" y="56.1" transform="rotate(-90 33.9 56.1)">GND</text>
<text x="35" y="55.5">ID</text>
<text x="52.6" y="56.7">GND</text>
<text x="70.4" y="55.5">GND</text>
<text x="88.1" y="56.7">GND</text>
<text x="175.5" y="56.2">+1V1</text>
<text x="212.4" y="56.2">+3V3</text>
<text x="34.7" y="60.6">USB_B_Micro</text>
<text x="160.4" y="65.7">C6</text>
<text x="171.8" y="65.7">C7</text>
<text x="226.5" y="65.7">C9</text>
<text x="237.9" y="65.7">C11</text>
<text x="249.3" y="65.7">C12</text>
<text x="260.7" y="65.7">C13</text>
<text x="272.2" y="65.7">C14</text>
<text x="283.6" y="65.7">C15</text>
<text x="295" y="65.7">C16</text>
<text x="28.6" y="67.5">GND</text>
<text x="160.4" y="68">100n</text>
<text x="171.8" y="68">100n</text>
<text x="226.5" y="68">100n</text>
<text x="237.9" y="68">100n</text>
<text x="249.3" y="68">100n</text>
<text x="260.7" y="68">100n</text>
<text x="272.2" y="68">100n</text>
<text x="283.6" y="68">100n</text>
<text x="295" y="68">100n</text>
<text x="155.6" y="77.6">GND</text>
<text x="171.8" y="81">C8</text>
<text x="171.8" y="83.3">1u</text>
<text x="226.5" y="83.3">1u</text>
<text x="226.5" y="81">C10</text>
<text x="290.2" y="78.9">GND</text>
<text x="167" y="91.6">GND</text>
<text x="221.6" y="91.6">GND</text>
<text x="243.8" y="92.1">R3</text>
<text x="243.8" y="94.4">27</text>
<text x="95.5" y="96.8">+3V3</text>
<text x="168.8" y="96.1">U3</text>
<text x="243.8" y="99.7">R4</text>
<text x="107.1" y="106.4">C5</text>
<text x="178.7" y="102.6" transform="rotate(-90 178.7 102.6)">DVDD</text>
<text x="181.2" y="102.6" transform="rotate(-90 181.2 102.6)">DVDD</text>
<text x="190.1" y="105.4" transform="rotate(-90 190.1 105.4)">VREG_IN</text>
<text x="195.2" y="103.3" transform="rotate(-90 195.2 103.3)">IOVDD</text>
<text x="197.7" y="103.3" transform="rotate(-90 197.7 103.3)">IOVDD</text>
<text x="200.3" y="103.3" transform="rotate(-90 200.3 103.3)">IOVDD</text>
<text x="202.8" y="103.3" transform="rotate(-90 202.8 103.3)">IOVDD</text>
<text x="205.3" y="103.3" transform="rotate(-90 205.3 103.3)">IOVDD</text>
<text x="207.9" y="103.3" transform="rotate(-90 207.9 103.3)">IOVDD</text>
<text x="211.7" y="106.1" transform="rotate(-90 211.7 106.1)">USB_VDD</text>
<text x="215.5" y="107.1" transform="rotate(-90 215.5 107.1)">ADC_AVDD</text>
<text x="218.6" y="105">USB_DM</text>
<text x="218.8" y="102.5">USB_DP</text>
<text x="243.8" y="102.1">27</text>
<text x="65.3" y="110.2">R2</text>
<text x="65.3" y="112.5">DNF</text>
<text x="105.9" y="113.9">GND</text>
<text x="107.1" y="108.7">100n</text>
<text x="169.9" y="113.9">QSPI_SS</text>
<text x="186.3" y="108.2" transform="rotate(-90 186.3 108.2)">VREG_VOUT</text>
<text x="220.4" y="112.6">GPIO0</text>
<text x="169.9" y="117.7">QSPI_SD0</text>
<text x="220.4" y="115.2">GPIO1</text>
<text x="220.4" y="117.7">GPIO2</text>
<text x="309.2" y="119.6">Conn_02x18_Odd_Even</text>
<text x="318.8" y="117.3">J3</text>
<text x="336.8" y="117.1">+3V3</text>
<text x="366.4" y="119.6">Conn_02x18_Odd_Even</text>
<text x="376" y="117.3">J4</text>
<text x="24.2" y="122.8">J2</text>
<text x="46.9" y="121.3">R1</text>
<text x="47" y="123.6">1k</text>
<text x="90.1" y="122.1">U2</text>
<text x="169.9" y="120.2">QSPI_SD1</text>
<text x="169.9" y="122.8">QSPI_SD2</text>
<text x="169.9" y="125.3">QSPI_SD3</text>
<text x="220.4" y="120.2">GPIO3</text>
<text x="220.4" y="122.8">GPIO4</text>
<text x="220.4" y="125.3">GPIO5</text>
<text x="90.7" y="126.6">~{CS}</text>
<text x="90.7" y="129.1">CLK</text>
<text x="90.7" y="131.7">DI(IO0)</text>
<text x="98.7" y="127.5" transform="rotate(-90 98.7 127.5)">VCC</text>
<text x="169.9" y="129.1">QSPI_SCLK</text>
<text x="220.4" y="127.9">GPIO6</text>
<text x="220.4" y="130.4">GPIO7</text>
<text x="19.5" y="132.9">Conn_01x02</text>
<text x="31.1" y="134.8">GND</text>
<text x="90.7" y="134.2">DO(IO1)</text>
<text x="90.7" y="136.8">IO2</text>
<text x="220.4" y="132.9">GPIO8</text>
<text x="220.4" y="135.5">GPIO9</text>
<text x="90.7" y="139.3">IO3</text>
<text x="98.7" y="143" transform="rotate(-90 98.7 143)">GND</text>
<text x="219.2" y="138">GPIO10</text>
<text x="219.2" y="140.6">GPIO11</text>
<text x="219.2" y="143.1">GPIO12</text>
<text x="91.9" y="148.8">GND</text>
<text x="100.5" y="146.3">W25Q128JVS</text>
<text x="169.9" y="148.2">XIN</text>
<text x="219.2" y="145.6">GPIO13</text>
<text x="219.2" y="148.2">GPIO14</text>
<text x="169.9" y="153.3">XOUT</text>
<text x="219.2" y="150.7">GPIO15</text>
<text x="219.2" y="153.3">GPIO16</text>
<text x="219.2" y="155.8">GPIO17</text>
<text x="219.2" y="158.3">GPIO18</text>
<text x="219.2" y="160.9">GPIO19</text>
<text x="169.9" y="166">RUN</text>
<text x="219.2" y="163.4">GPIO20</text>
<text x="219.2" y="166">GPIO21</text>
<text x="219.2" y="168.5">GPIO22</text>
<text x="219.2" y="171">GPIO23</text>
<text x="219.2" y="173.6">GPIO24</text>
<text x="310.3" y="172.9">GND</text>
<text x="336.9" y="171.6">GND</text>
<text x="356.2" y="171.6">GND</text>
<text x="382.9" y="172.9">GND</text>
<text x="169.9" y="177.4">SWCLK</text>
<text x="169.9" y="179.9">SWD</text>
<text x="219.2" y="176.1">GPIO25</text>
<text x="213.4" y="181.2">GPIO26_ADC0</text>
<text x="213.4" y="183.7">GPIO27_ADC1</text>
<text x="349.5" y="183.2">+3V3</text>
<text x="213.4" y="186.3">GPIO28_ADC2</text>
<text x="213.4" y="188.8">GPIO29_ADC3</text>
<text x="186.3" y="192" transform="rotate(-90 186.3 192)">TESTEN</text>
<text x="199" y="192" transform="rotate(-90 199 192)">GND</text>
<text x="218.5" y="196.4">RP2040</text>
<text x="354.7" y="192.7">C17</text>
<text x="354.7" y="195">10u</text>
<text x="183.5" y="203.4">GND</text>
<text x="196.2" y="203.4">GND</text>
<text x="345.9" y="200.3">GND</text>
<text x="60.3" y="214.2">ABM8-272-T3</text>
<text x="53.5" y="221.5" transform="rotate(-90 53.5 221.5)">C2</text>
<text x="71.8" y="219.3">Y1</text>
<text x="83.1" y="221.7">R5</text>
<text x="51.2" y="222.6" transform="rotate(-90 51.2 222.6)">15p</text>
<text x="54.5" y="223.1">GND</text>
<text x="74.8" y="223.1">GND</text>
<text x="83.2" y="224">1k</text>
<text x="43.2" y="233.9">GND</text>
<text x="51.2" y="232.8" transform="rotate(-90 51.2 232.8)">15p</text>
<text x="53.5" y="231.7" transform="rotate(-90 53.5 231.7)">C3</text>
<text x="254" y="258.8">H1</text>
<text x="254" y="261.1">MountingHole</text>
<text x="254" y="263.9">H2</text>
<text x="254" y="268.9">H3</text>
<text x="254" y="266.2">MountingHole</text>
<text x="254" y="274">H4</text>
<text x="254" y="271.2">MountingHole</text>
<text x="254" y="276.3">MountingHole</text>
</g>
<g font-size="1.8" fill="#a90000">
<text x="38.7" y="44.2">1</text>
<text x="69.1" y="44.2">3</text>
<text x="81.8" y="44.2">2</text>
<text x="38.7" y="49.3">3</text>
<text x="38.7" y="51.8">2</text>
<text x="75.9" y="51.5" transform="rotate(-90 75.9 51.5)">1</text>
<text x="30.2" y="59.1" transform="rotate(-90 30.2 59.1)">6</text>
<text x="32.8" y="59.1" transform="rotate(-90 32.8 59.1)">5</text>
<text x="38.7" y="54.4">4</text>
<text x="206.8" y="96" transform="rotate(-90 206.8 96)">1</text>
<text x="177.5" y="96.6" transform="rotate(-90 177.5 96.6)">50</text>
<text x="180.1" y="96.6" transform="rotate(-90 180.1 96.6)">23</text>
<text x="185.2" y="96.6" transform="rotate(-90 185.2 96.6)">45</text>
<text x="189" y="96.6" transform="rotate(-90 189 96.6)">44</text>
<text x="194.1" y="96.6" transform="rotate(-90 194.1 96.6)">49</text>
<text x="196.6" y="96.6" transform="rotate(-90 196.6 96.6)">42</text>
<text x="199.1" y="96.6" transform="rotate(-90 199.1 96.6)">33</text>
<text x="201.7" y="96.6" transform="rotate(-90 201.7 96.6)">22</text>
<text x="204.2" y="96.6" transform="rotate(-90 204.2 96.6)">10</text>
<text x="210.6" y="96.6" transform="rotate(-90 210.6 96.6)">48</text>
<text x="214.4" y="96.6" transform="rotate(-90 214.4 96.6)">43</text>
<text x="227.3" y="101.3">47</text>
<text x="227.3" y="103.9">46</text>
<text x="166.3" y="112.8">56</text>
<text x="227.9" y="111.5">2</text>
<text x="166.3" y="116.6">53</text>
<text x="166.3" y="119.1">55</text>
<text x="227.9" y="114">3</text>
<text x="227.9" y="116.6">4</text>
<text x="227.9" y="119.1">5</text>
<text x="29.1" y="125.5">1</text>
<text x="88.2" y="125.5">1</text>
<text x="97.5" y="122.6" transform="rotate(-90 97.5 122.6)">8</text>
<text x="166.3" y="121.7">54</text>
<text x="166.3" y="124.2">51</text>
<text x="227.9" y="121.7">6</text>
<text x="227.9" y="124.2">7</text>
<text x="314.9" y="121.7">1</text>
<text x="314.9" y="124.2">3</text>
<text x="323.8" y="121.7">2</text>
<text x="323.8" y="124.2">4</text>
<text x="372" y="121.7">1</text>
<text x="372" y="124.2">3</text>
<text x="380.9" y="121.7">2</text>
<text x="380.9" y="124.2">4</text>
<text x="29.1" y="128">2</text>
<text x="88.2" y="128">6</text>
<text x="88.2" y="130.6">5</text>
<text x="166.3" y="128">52</text>
<text x="227.3" y="131.8">11</text>
<text x="227.9" y="126.7">8</text>
<text x="227.9" y="129.3">9</text>
<text x="314.9" y="126.7">5</text>
<text x="314.9" y="129.3">7</text>
<text x="314.9" y="131.8">9</text>
<text x="323.2" y="131.8">10</text>
<text x="323.8" y="126.7">6</text>
<text x="323.8" y="129.3">8</text>
<text x="372" y="126.7">5</text>
<text x="372" y="129.3">7</text>
<text x="372" y="131.8">9</text>
<text x="380.3" y="131.8">10</text>
<text x="380.9" y="126.7">6</text>
<text x="380.9" y="129.3">8</text>
<text x="88.2" y="133.1">2</text>
<text x="88.2" y="135.6">3</text>
<text x="227.3" y="134.4">12</text>
<text x="227.3" y="136.9">13</text>
<text x="314.3" y="134.4">11</text>
<text x="314.3" y="136.9">13</text>
<text x="323.2" y="134.4">12</text>
<text x="323.2" y="136.9">14</text>
<text x="371.4" y="134.4">11</text>
<text x="371.4" y="136.9">13</text>
<text x="380.3" y="134.4">12</text>
<text x="380.3" y="136.9">14</text>
<text x="88.2" y="138.2">7</text>
<text x="227.3" y="139.4">14</text>
<text x="227.3" y="142">15</text>
<text x="314.3" y="139.4">15</text>
<text x="314.3" y="142">17</text>
<text x="323.2" y="139.4">16</text>
<text x="323.2" y="142">18</text>
<text x="371.4" y="139.4">15</text>
<text x="371.4" y="142">17</text>
<text x="380.3" y="139.4">16</text>
<text x="380.3" y="142">18</text>
<text x="97.5" y="145.5" transform="rotate(-90 97.5 145.5)">4</text>
<text x="166.3" y="147.1">20</text>
<text x="227.3" y="144.5">16</text>
<text x="227.3" y="147.1">17</text>
<text x="227.3" y="149.6">18</text>
<text x="314.3" y="144.5">19</text>
<text x="314.3" y="147.1">21</text>
<text x="314.3" y="149.6">23</text>
<text x="323.2" y="144.5">20</text>
<text x="323.2" y="147.1">22</text>
<text x="323.2" y="149.6">24</text>
<text x="371.4" y="144.5">19</text>
<text x="371.4" y="147.1">21</text>
<text x="371.4" y="149.6">23</text>
<text x="380.3" y="144.5">20</text>
<text x="380.3" y="147.1">22</text>
<text x="380.3" y="149.6">24</text>
<text x="166.3" y="152.1">21</text>
<text x="227.3" y="152.1">27</text>
<text x="227.3" y="154.7">28</text>
<text x="314.3" y="152.1">25</text>
<text x="314.3" y="154.7">27</text>
<text x="323.2" y="152.1">26</text>
<text x="323.2" y="154.7">28</text>
<text x="371.4" y="152.1">25</text>
<text x="371.4" y="154.7">27</text>
<text x="380.3" y="152.1">26</text>
<text x="380.3" y="154.7">28</text>
<text x="227.3" y="157.2">29</text>
<text x="227.3" y="159.8">30</text>
<text x="314.3" y="157.2">29</text>
<text x="314.3" y="159.8">31</text>
<text x="323.2" y="157.2">30</text>
<text x="323.2" y="159.8">32</text>
<text x="371.4" y="157.2">29</text>
<text x="371.4" y="159.8">31</text>
<text x="380.3" y="157.2">30</text>
<text x="380.3" y="159.8">32</text>
<text x="166.3" y="164.8">26</text>
<text x="227.3" y="162.3">31</text>
<text x="227.3" y="164.8">32</text>
<text x="227.3" y="167.4">34</text>
<text x="314.3" y="162.3">33</text>
<text x="314.3" y="164.8">35</text>
<text x="323.2" y="162.3">34</text>
<text x="323.2" y="164.8">36</text>
<text x="371.4" y="162.3">33</text>
<text x="371.4" y="164.8">35</text>
<text x="380.3" y="162.3">34</text>
<text x="380.3" y="164.8">36</text>
<text x="227.3" y="169.9">35</text>
<text x="227.3" y="172.5">36</text>
<text x="166.3" y="176.3">24</text>
<text x="166.3" y="178.8">25</text>
<text x="227.3" y="175">37</text>
<text x="227.3" y="180.1">38</text>
<text x="227.3" y="182.6">39</text>
<text x="227.3" y="185.2">40</text>
<text x="227.3" y="187.7">41</text>
<text x="185.2" y="195.6" transform="rotate(-90 185.2 195.6)">19</text>
<text x="197.9" y="195.6" transform="rotate(-90 197.9 195.6)">57</text>
<text x="61.5" y="220.7">4</text>
<text x="66.4" y="218.5" transform="rotate(-90 66.4 218.5)">1</text>
<text x="70.4" y="220.7">2</text>
<text x="66.4" y="224.9" transform="rotate(-90 66.4 224.9)">3</text>
</g>
<g font-size="1.8" fill="#0f0f0f">
<text x="41.7" y="51.7">USB_D-</text>
<text x="41.7" y="49.2">USB_D+</text>
<text x="255.1" y="96.2">USB_D+</text>
<text x="255.1" y="103.8">USB_D-</text>
<text x="152.4" y="112.7">QSPI_SS</text>
<text x="239.2" y="114">GPIO1</text>
<text x="239.2" y="111.4">GPIO0</text>
<text x="152.4" y="116.5">QSPI_SD0</text>
<text x="152.4" y="119">QSPI_SD1</text>
<text x="239.2" y="116.5">GPIO2</text>
<text x="239.2" y="119">GPIO3</text>
<text x="31.7" y="125.4">~{USB_BOOT}</text>
<text x="71.1" y="125.4">QSPI_SS</text>
<text x="152.4" y="121.6">QSPI_SD2</text>
<text x="152.4" y="124.1">QSPI_SD3</text>
<text x="239.2" y="121.6">GPIO4</text>
<text x="239.2" y="124.1">GPIO5</text>
<text x="333.2" y="124.1">GPIO0</text>
<text x="358.1" y="121.6">GPIO29_ADC3</text>
<text x="358.1" y="124.1">GPIO28_ADC2</text>
<text x="71.1" y="127.9">QSPI_SCLK</text>
<text x="71.1" y="130.5">QSPI_SD0</text>
<text x="152.4" y="127.9">QSPI_SCLK</text>
<text x="239.2" y="126.7">GPIO6</text>
<text x="239.2" y="129.2">GPIO7</text>
<text x="239.2" y="131.7">GPIO8</text>
<text x="333.2" y="131.7">GPIO3</text>
<text x="333.2" y="129.2">GPIO2</text>
<text x="333.2" y="126.7">GPIO1</text>
<text x="358.1" y="129.2">GPIO26_ADC0</text>
<text x="358.1" y="126.7">GPIO27_ADC1</text>
<text x="358.1" y="131.7">GPIO25</text>
<text x="71.1" y="133">QSPI_SD1</text>
<text x="71.1" y="135.5">QSPI_SD2</text>
<text x="238" y="136.8">GPIO10</text>
<text x="239.2" y="134.3">GPIO9</text>
<text x="333.2" y="134.3">GPIO4</text>
<text x="333.2" y="136.8">GPIO5</text>
<text x="358.1" y="134.3">GPIO24</text>
<text x="358.1" y="136.8">GPIO23</text>
<text x="71.1" y="138.1">QSPI_SD3</text>
<text x="238" y="139.4">GPIO11</text>
<text x="238" y="141.9">GPIO12</text>
<text x="333.2" y="141.9">GPIO7</text>
<text x="333.2" y="139.4">GPIO6</text>
<text x="358.1" y="141.9">GPIO21</text>
<text x="358.1" y="139.4">GPIO22</text>
<text x="152.4" y="147">XIN</text>
<text x="238" y="147">GPIO14</text>
<text x="238" y="144.4">GPIO13</text>
<text x="238" y="149.5">GPIO15</text>
<text x="332" y="149.5">GPIO10</text>
<text x="333.2" y="147">GPIO9</text>
<text x="333.2" y="144.4">GPIO8</text>
<text x="358.1" y="147">GPIO19</text>
<text x="358.1" y="144.4">GPIO20</text>
<text x="358.1" y="149.5">GPIO18</text>
<text x="152.4" y="152.1">XOUT</text>
<text x="238" y="152.1">GPIO16</text>
<text x="238" y="154.6">GPIO17</text>
<text x="332" y="152.1">GPIO11</text>
<text x="332" y="154.6">GPIO12</text>
<text x="358.1" y="154.6">GPIO16</text>
<text x="358.1" y="152.1">GPIO17</text>
<text x="238" y="159.7">GPIO19</text>
<text x="238" y="157.1">GPIO18</text>
<text x="332" y="157.1">GPIO13</text>
<text x="332" y="159.7">GPIO14</text>
<text x="358.1" y="157.1">RUN</text>
<text x="358.1" y="159.7">SWD</text>
<text x="152.4" y="164.8">RUN</text>
<text x="238" y="167.3">GPIO22</text>
<text x="238" y="164.8">GPIO21</text>
<text x="238" y="162.2">GPIO20</text>
<text x="332" y="162.2">GPIO15</text>
<text x="358.1" y="162.2">SWCLK</text>
<text x="238" y="172.4">GPIO24</text>
<text x="238" y="169.8">GPIO23</text>
<text x="152.4" y="176.2">SWCLK</text>
<text x="152.4" y="178.7">SWD</text>
<text x="232.2" y="180">GPIO26_ADC0</text>
<text x="238" y="174.9">GPIO25</text>
<text x="232.2" y="185.1">GPIO28_ADC2</text>
<text x="232.2" y="182.5">GPIO27_ADC1</text>
<text x="232.2" y="187.6">GPIO29_ADC3</text>
<text x="95.1" y="215.6">XIN</text>
<text x="93.4" y="225.7">XOUT</text>
</g>
<g font-size="1.8" fill="#0000c2">
<text x="77" y="80.9">FPF1320</text>
<text x="120.6" y="82.3">Make</text>
<text x="126.5" y="82.3">sure</text>
<text x="131.8" y="82.3">C8</text>
<text x="135.4" y="82.3">is</text>
<text x="138.2" y="82.3">close</text>
<text x="144.4" y="82.3">to</text>
<text x="147.5" y="82.3">pin</text>
<text x="151.5" y="82.3">45</text>
<text x="155.1" y="82.3">of</text>
<text x="158.2" y="82.3">RP2040</text>
<text x="231.1" y="83.6">Make</text>
<text x="237" y="83.6">sure</text>
<text x="242.3" y="83.6">C10</text>
<text x="247.1" y="83.6">is</text>
<text x="249.9" y="83.6">close</text>
<text x="256.1" y="83.6">to</text>
<text x="259.1" y="83.6">pin</text>
<text x="263.2" y="83.6">44</text>
<text x="266.8" y="83.6">of</text>
<text x="269.9" y="83.6">RP2040</text>
<text x="252.7" y="100.1">Make</text>
<text x="258.6" y="100.1">sure</text>
<text x="263.8" y="100.1">R3</text>
<text x="267.5" y="100.1">and</text>
<text x="272.1" y="100.1">R4</text>
<text x="275.8" y="100.1">are</text>
<text x="280" y="100.1">close</text>
<text x="286.1" y="100.1">to</text>
<text x="289.2" y="100.1">RP2040</text>
</g>
</svg>
